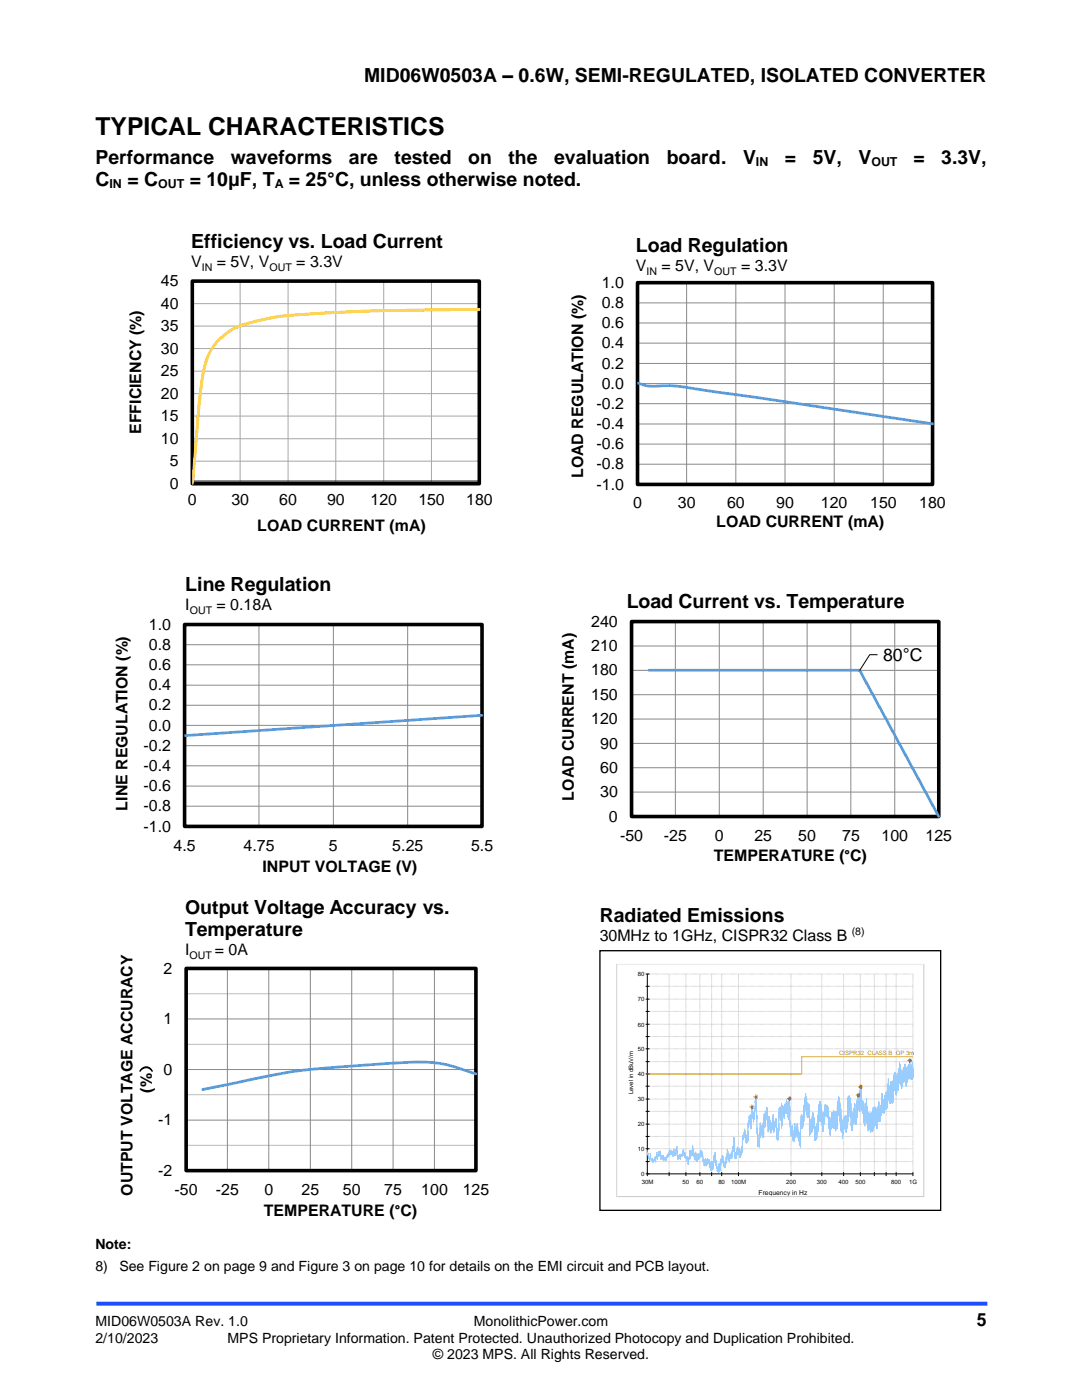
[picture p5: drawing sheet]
<svg xmlns="http://www.w3.org/2000/svg" width="216mm" height="279mm" viewBox="0 0 216 279" stroke-linecap="round" stroke-linejoin="round" font-family="sans-serif">
<path d="M19.2 260.2h177.8" fill="none" stroke="#1c4eff" stroke-width=".79" stroke-linecap="butt"/>
<g fill="none" stroke="#a6a6a6" stroke-width=".2">
<path d="M38.4 56.1h57.2v40.4h-57.2zM47.9 56.1v40.4M57.5 56.1v40.4M67 56.1v40.4M76.6 56.1v40.4M86.1 56.1v40.4M38.4 60.6h57.2M38.4 65.1h57.2M38.4 69.6h57.2M38.4 74.1h57.2M38.4 78.6h57.2M38.4 83h57.2"/>
<path d="M38.4 87.6h57.2M38.4 92h57.2"/>
</g>
<path d="M38.4 56.1h57.2v40.4h-57.2zM127.2 56.4h58.9v40.3h-58.9zM36.8 124.6h59.4v40.3h-59.4zM126 124h61.3v39h-61.3zM37.1 193.3h57.9v40.3h-57.9z" fill="none" stroke="#000" stroke-width=".72" stroke-linecap="butt"/>
<path d="M127.2 56.4v40.3h58.9M38.4 96h57.2M36.9 124.7v40.2h59.3M126 124v38.9h61.3M175.1 130.7h-1.6l-1.9 3.1M37.1 193.3v40.3h57.8" fill="none" stroke="#000" stroke-width=".2"/>
<path d="M95.7 61.8h-7.5a338.8 338.8 0 0 0-33 1.4l-.8 .2a32.2 32.2 0 0 0-8.1 2.4 11.4 11.4 0 0 0-5.7 8.5l-.9 7.1-1.3 15.1" fill="none" stroke="#ffc000" stroke-width=".55"/>
<g fill="none" stroke="#898989" stroke-width=".2">
<path d="M127.2 56.4h58.9v40.3h-58.9M137 56.4v40.3M146.8 56.4v40.3M156.6 56.4v40.3M166.5 56.4v40.3M176.2 56.4v40.3M127.2 76.5h58.9M127.2 72.5h58.9M127.2 68.5h58.9M127.2 64.5h58.9M127.2 60.4h58.9M127.2 92.6h58.9"/>
<path d="M127.2 88.6h58.9M127.2 84.6h58.9M127.2 80.6h58.9M36.9 124.7h59.3v40.2h-59.3zM36.9 128.7h59.3M36.9 132.7h59.3M36.9 136.7h59.3M51.7 124.7v40.2M66.5 124.7v40.2M81.3 124.7v40.2M126 124h61.3v38.9h-61.3M126 138.6h61.3"/>
<path d="M126 133.8h61.3M126 128.9h61.3M134.8 124v38.9M143.5 124v38.9M152.3 124v38.9M161.1 124v38.9M169.8 124v38.9M178.5 124v38.9M36.9 140.7h59.3M36.9 144.8h59.3M36.9 148.8h59.3M36.9 152.8h59.3"/>
<path d="M36.9 156.9h59.3M126 158.1h61.3M126 153.2h61.3M126 148.4h61.3M126 143.5h61.3M36.9 160.9h59.3M37.1 193.3h57.8v40.3M45.4 193.3v40.3M53.6 193.3v40.3M61.9 193.3v40.3M70.2 193.3v40.3M78.4 193.3v40.3"/>
<path d="M86.7 193.3v40.3M37.1 203.4h57.8M37.1 213.4h57.8M37.1 223.5h57.8"/>
</g>
<path d="M127.2 76.4a8.7 8.7 0 0 0 4.9 .6 69.7 69.7 0 0 1 11.6 1.3l42.5 6.3M129.5 133.8h42l15.8 29.2M96.1 142.8l-59.2 4M95 214.3l-.9-.2a28.1 28.1 0 0 0-14.6-2 235.8 235.8 0 0 0-23.6 2.2l-15.5 3.1" fill="none" stroke="#5b9bd5" stroke-width=".55"/>
<path d="M37.1 198.3h57.8M37.1 208.4h57.8M37.1 218.5h57.8M37.1 228.6h57.8" fill="none" stroke="#bcbcbc" stroke-width=".2"/>
<g fill="#fff">
<path d="M119.7 189.7h68v51.9h-68z" fill-rule="evenodd"/>
<path d="M119.9 189.9h67.7v51.5h-67.7z" fill-rule="evenodd"/>
<path d="M120.1 190.2h67.3v51h-67.3z" fill-rule="evenodd"/>
<path d="M123.3 192.6h60.9v46h-60.9z" fill-rule="evenodd"/>
</g>
<g fill="none" stroke="#c0c0c0" stroke-width=".2">
<path d="M129.2 194.4h53v39.9M129.2 196.8h53M129.2 199.4h53M133.5 194.4v39.9M136.9 194.4v39.9M139.7 194.4v39.9M142 194.4v39.9M144 194.4v39.9M147.4 194.4v39.9M157.8 194.4v39.9M164 194.4v39.9M168.3 194.4v39.9"/>
<path d="M171.7 194.4v39.9M174.5 194.4v39.9M176.8 194.4v39.9M178.8 194.4v39.9M129.2 201.8h53M129.2 204.4h53M129.2 206.9h53M129.2 209.3h53M129.2 211.9h53M129.2 214.3h53M129.2 216.8h53M129.2 219.3h53"/>
<path d="M129.2 221.8h53M129.2 224.3h53M129.2 226.8h53M129.2 229.3h53M129.2 231.8h53"/>
</g>
<g fill="none" stroke="#000" stroke-width=".2">
<path d="M128.8 194.4h.8M128.8 196.8h.8M128.8 199.4h.8M129.2 194.4v40.3M128.8 201.8h.8M128.8 204.4h.8M128.8 206.9h.8M128.8 209.3h.8M128.8 211.9h.8M128.8 214.3h.8M128.8 216.8h.8M128.8 219.3h.8"/>
<path d="M128.8 221.8h.8M128.8 224.3h.8M128.8 226.8h.8M128.8 229.3h.8M128.8 231.8h.8M128.8 234.3h53.4M133.5 233.9v.8M136.9 233.9v.8M139.7 233.9v.8M142 233.9v.8M144 233.9v.8M147.4 233.9v.8"/>
<path d="M157.8 233.9v.8M164 233.9v.8M168.3 233.9v.8M171.7 233.9v.8M174.5 233.9v.8M176.8 233.9v.8M178.8 233.9v.8M182.2 233.9v.8"/>
</g>
<path d="M150.9 220.6v-.3v.9l-.1-2.3-.2 4-.1-1.1-.1 2.1-.1-1.9v.9l-.2-.3v.2v-1.2v.5h-.1v-1.2v2.3h-.1l-.1 2v-2.7l-.1 2.3v-2.2l-.1 1.2-.1-1-.1 2.2-.2-.9v3.6v-.9h-.1v1.2v-.2l-.1 .2-.1-1.3v1.4v-1.2l-.1 .9-.1-2.1-.1 1v-1.3l-.1 1.6-.1-.8v1.2l-.2-.8v.9v-.7l-.1 .6v-.2v2.3v-.7l-.1 1v-.9v1.2v-.4h-.1v.7v-.9v.8l-.1 .4v-.6l-.1 .8v-.6v.7l-.1-1.6v1.1l-.1-.1v-1.3v1.3l-.1-.8v.5l-.2-.1v-.9v1.2v-1.2l-.1 1.3v-1.5l-.1 1.8-.1 .5v-.9l-.1 .9v-.9l-.1 1-.2-4.3v2.3v-.6l-.2 1.1v-1l-.1 .9v-.9l-.2 2v-.9v1.3v-.7l-.1 .4v-.6h-.1l-.1 1v-.9l-.1 .8v-.3v1l-.1-1.4h-.2v.8v-.9l-.1 .4-.1-1.4-.1 2.6-.1-1.1-.1 1.6v-.7v.7l-.1-.5v1l-.1-.7-.2 .5-.1-1.4v.8v-.5l-.1 .3v-1.3l-.1 1v-1v.7v-.4l-.1 .7-.1-.2v.5v-.7v1.2l-.1 .1v-.8v.7l-.1-.3v1.5v-.8l-.1 .8v-1.5l-.2 .1v1.6v-.9l-.1 .7v-.7v.9l-.1-.7-.1 .5-.1-1.4v.1l-.1-.1v.3v-1l-.1 .1v-1.2l-.1 .5v-1l-.1 1.9v-1.4v1.1l-.2-.9-.1 2.6-.1-1.3v1.2v-1.4l-.1 1.7-.1-1.7-.1 1.8v-1.1l-.1 .9v-1.4l-.1 1v-1.2l-.1 1-.2-1.4v.6l-.1-.5-.1 .5v-.7l-.1 1.1-.1-1-.1 1.3-.1-1.5v1.4l-.1-.9-.1 1-.3-1.5v.7l-.1-1.6v.6l-.1-.2v-.8v1v-1l-.1 .9-.1-.4v.3v-1.1v1.1l-.1 .2v-.9l-.1 .6v-.3l-.2 .3v.7l-.2-1v1.1v-.5l-.1 .6v-1.1l-.1 1.4-.1-1.7v1.7l-.1-1.1v.8l-.1-.5v.4v-1.5l-.2 1.6-.1-1.2-.1 .5-.2-2.1v1.9l-.1-1v.9h-.1v-.6v.8h-.1v-1l-.3 1.6v-1.7v1.3l-.1 .5-.1-.5-.1 1.5v-.8l-.2-.8-.1 .8v-.8l-.1 .5-.1-1.2-.2 .9v-1l-.1 .6v-.3l-.1 .3v-1.1l-.1 1.1v-1h-.1l-.1 1.2-.1-.1-.1 .2v-.5l-.2 1-.1-1v.8l-.2-.6-.1 .8-.1-1.8-.1 .4v-1.2l-.2 1.8-.2-1.2-.2 1.2-.1-1.2-.1 1.4-.1-.9-.1 .1v-.3v.8l-.1-.7-.1 .3v-.5h-.2v.9l-.1-1-.1 1.2v-.7l-.1 .8-.1-.5-.1 .7h-.1v-.3l-.1 .1v.7v-.7l-.2 .8-.1-.1v.1v-.4l-.1 .2v-.5l-.1 .4v-.3l-.1 .3v-.1v.4l-.1-1-.1 .9v-.9l-.4 .8-.1-1.7v1.1l-.2-1v.7l-.1 .2v-.8v.9l-.1-.3-.1 .9-.1-1.5-.2 1.3-.1-.3v1l-.1-1-.1 .7-.1-.2-.2 .6-.1-.8-.3 .5-.1-.3-.1-1.3-.1 1.5-.2-.6-.1-1-.1 .5v-.9" fill="none" stroke="#9cf" stroke-width=".2"/>
<path d="M150.9 220.6l.2 8.2 .2-1.2 .1 1v-1l.1 1.3 .1-2.9 .1 1v-2.9v2.4v-1.4l.1 1.6v-2v.8l.1-.7v1.2v-1.2v1.1l.1-.1v-1.1l.1 2.2 .2-2.8 .1 2.9 .1-4.7v2.7v-2.1l.1-.4v1.3v-1.3l.1 .1v1.9v-2.7v3.1l.1-2.6 .1 .7v-1.4v1l.1-1.1v1.7v-2.2l.2 3.8 .1-.5v.5v-1.2v2.3l.1-2.8 .1-.3v1.4v-1.3l.2 3v-1.8l.1 .7v1.3v-1.6l.1 .7v-1v1.2l.2-1.1v1.2v-1.5l.1 1.1 .1-2.6 .1 3.5 .1-1.9 .1 .1v-.2v.7v-.8v1.1v-.9l.1 .2v-.3v.6l.1-1.4 .1 3.4v-1.9l.2 2.7v-1.5v1.2l.1-.9v1.4l.2-3.4v1.5l.1-4.5v1.4l.1-1.6 .1 1.6 .1-1.7v2.7v-2.4l.1 2.5v-3.5v4.9l.3-4.4v1.2l.1 .2v-1.2v1.3l.1-1 .1 2 .1-2.9 .1 1.7v-1.2l.1 .4v-.5v1.5l.1-2.7 .2 2.6 .1-2v2v-1.3v1.1l.1-.4v-1.6v3.2v-2.3l.1 .5v-.7v2.9l.1-4.3v3.3l.1-1.6v3.9l.1 .2v-.5l.1 2.1v-1v.8l.1-.8v1.2l.2-2.1v2l.1-1.1v1.8v-.2l.1 .3v-.7v.8v-.9v1l.1-.7v.8l.1-3.6v1.6l.1-1.6v1.7v-1v1l.1-.5v1.6v-1v.7l.1-.5v.5v-1.2v1l.2-1.1v1.1v-1.9v2.1l.1-2.5v2.3l.1-1.6v2.1v-1.1l.1 1.1v-1.3l.1 2v-1.7l.1 1.7v-.2" fill="none" stroke="#9cf" stroke-width=".2"/>
<path d="M164.9 220.8v2l-.1-2.1v1.5v-1.4l-.2 1v-.9v1.2v-1.6v2.1l-.1-.3v.4v-1.8v3l-.1-.1v-1.7v2.2v-2.3l-.1 2.5-.1-.7v2l-.1-2.9-.1 1.3v-2.4l-.1 2.2v-1.8l-.1 1.6-.2-4v2.5v-2.5v2.3v-1.6l-.1 2.1v-2.6v2.8v-1.7l-.1 2.7v-3.3l-.1 3.7v-2v1.3l-.1-.9v3.2v-1.8l-.1 2.1v-2v1.9v-1.7l-.1 1.8v-1.8v2.8v-2.2l-.1 2.5v-2l-.1 2v-2.6l-.2 2.8v-2.1v2.1l-.3-5.4v2.4v-1.5v1.4v-1.4v1l-.1-.1v-2l-.1 3.2-.1 .2v-.3v.8l-.1-1.7v1.6v-2.1l-.2 2.5-.1-2.7v2.9v-2.1h-.1v2.3l-.1-6.1v1.5l-.1-.1v-1.7l-.1 1.9v-1.3v1.3l-.1-.5v1.4l-.1-3.7v2.2l-.1-1.7v1.5v-2.4l-.2 1.4v-1.5v1.9v-2.5v3.1v-2.3h-.1v2.9l-.1-.2v.1v-1.1l-.1 3.1v-3.2l-.1 3.7-.1-.6v1.2v-1.4l-.1 1.6-.1-2.6-.1 2.2v-2l-.2 6.2-.1-2.2-.1 1.7v-1.6v.7" fill="none" stroke="#9cf" stroke-width=".2"/>
<path d="M164.9 220.8l.1 1.9v-2.1l.1 2.4v-2.1l.1 2.1v-2v2.1v-2.2l.2 4v-2v2.3l.1-2 .2 3.2v-2.7v2.9v-2.8v1.7l.1-1.2v1.1l.1-2.2v2v-2.3l.1 2v-2.8l.1 1.8v-1.9l.1 3 .1-3.3 .1 3.5v-3.4l.1 3v-1.6h.2v2v-3v2.9l.1-2.2v2.8v-3.8v3.5l.1-3.5v3.1v-2.3l.1 2.5v-2.9l.1 .5v-2.2v2.9v-2.8l.1 1.1v-1.3v2.2v-2.9v1.7v-1.7l.1-.2v2.6v-3.3v3.1l.1-2.9 .2 4 .1-2.8v3.8v-1.9l.1 1.7v-2.6v4.4l.1-3v2.5v-1.6v1.2v-1.2l.1 1.3v-1.4l.1 3.7 .1-3.3v1.7l.1-2.3v1.8l.1-1.6v1.5v-2.1v1.7l.2-1.7v1.8v-1.9v2.3v-1.3l.1 .8v-1.9v2.8v-1.3l.1 .1v1.3v-2.7v3l.1-2.3v2.3v-2.8" fill="none" stroke="#9cf" stroke-width=".2"/>
<path d="M172 220v1.6v-1.9v1.8v-.8l-.1 .6-.1-4.1v2.5v-2.7v2.7v-2.7v1.9l-.1-2-.1 4.9v-2.2v.9l-.1-1.2v2.3v-2.7l-.2 2v-1.9v2.5v-2.8v2.5l-.1-2.6v2.7v-2.7l-.1 .2v2.1v-2.3l-.1 4.4-.1-2.7v3.6v-2.9l-.1 3.5v-2.8v2.3l-.1-2.1v2.2v-2.2l-.1 2.2v-3.9l-.2 3.6-.1-2.1v2.4v-2.8v2.3v-1.1l-.1 .1v1.7v-2.4l-.1 2.8v-1.5l-.1 1.4v-1.4v2.4v-3.3v3.3l-.1-4-.1-.4v1.9v-2.9v2.5v-1.4l-.1 1.5v-2.3v2.4v-3.8v2.4v-1.7h-.1v1.8v-2.4v2.6l-.2-3.1v3.1v-2.5v2.4v-1.8l-.1 2v-2.3v2.5v-2.1l-.1-.1v2.3v-3.3v5v-4.3l-.1 2.1v-1.5v4.7v-3.6l-.1 3.9v-2.5l-.1 2.2v-1.8" fill="none" stroke="#9cf" stroke-width=".2"/>
<path d="M172 220l.1 1.2v-1.1v1.2v-1.6v2.3v-2.1l.1 2.3v-2.4v2.4v-1.4v1.3h.1v-2v3.9l.2-3v3.2l.1-3v3.5v-3.6v1.9l.1-.7v.7v-2v2.3v-2.8l.1 1.7v-1.7v2.2l.1-3.5v3.8v-2.1v2.1l.1-2.2v3.4l.1-1.9v1.8v-1.9v2.4l.1-2.3v3.4l.2-3.7v3l.1-2.4v2.6v-2.6l.1 2.3v-2.6v3.1l.1-2.8v3.3l.1-3.9v3.1v-2.5l.1 .1v3.1l.1-2.8v2.9v-2.8l.1 2.6 .1-4.7v4.2v-2.6l.2 2.4v-2.7v1.8v-1.8v1.8v-1.8l.1 1.5v-2.7v3.1l.1-2.5v2.8v-3.6l.1 3.3v-2.7v2.1" fill="none" stroke="#9cf" stroke-width=".2"/>
<path d="M176.9 220.3v-1.7v1.7l-.1-1.5v2.5v-3.3v3.5l-.1-2.4v2.2v-3v1.7l-.1-1.4v2.4l-.1-1.8v2.9v-1.8l-.1 1.7v-2.4v2.4l-.1-1.7v1.6v-1.8v2v-2.5v2.4v-2.2l-.2 2v-2.5l-.1 2.7v-3.8v3.7v-3.2v3.2v-2.7l-.1 2.3v-2.3v2.8v-1.8l-.1 2.4v-2v1.9v-.5l-.1 .5v-1v2.1v-2.5l-.1 2.7-.1-1.8v1.7v-1.9v1.8v-1.4l-.1 1.4v-3.7v2.9v-1.6l-.2 1.5v-1.7v2.8v-3v2.5v-2.4v2.3l-.1-2.2-.1 3v-2.9v4.1v-3.2v2.1l-.1-2v2v-2.2v3.2l-.1-3.5v2.7h-.1v-1v1.3v-3.6v3v-2.2v1.9v-.9v.8" fill="none" stroke="#9cf" stroke-width=".2"/>
<path d="M178.8 217.6v.1v-2.5l-.1 3.2-.1-4.4v3.2l-.1-3v3.2v-2.6l-.1-.3v2.7v-1.3v1.1l-.1-1.2v1.6v-1.7v2.1v-2.3l-.2 3.4v-2.1v3.2l-.1-1.9v2.1v-3.3v2.8l-.1-2.8-.1 1.8v-1.9v2.1v-3v3.8l-.1-3v3.4l-.1-1.9v2v-3.4l-.1 3.1v-3v3.1l-.1-3.3v2.3l-.1-2.2v2.5v-4l-.2 4.3-.1-1.8-.1 3.4v-2.3v1.4" fill="none" stroke="#9cf" stroke-width=".2"/>
<path d="M180.6 212.3v1.7l-.1 .3v-1v1.6v-2v2.3v-2.5l-.1 2.7v-2v2.5v-2.2l-.1 2.2v-2.9v3v-1.8l-.1 1.7v-1.7v1.9l-.2-2.2-.1 3.3v-2.7l-.1 1.9v-2.9v3.1v-2.2v2.2l-.1-2.2v2v-2.9v1.8v-1.8l-.1 1.9v-2.1v2.2v-3.1l-.1 3.3v-3.6v2.7v-1.4l-.1 2.1v-2.2v2.9v-1.4l-.1 1.5v-2.1v3.4v-3.2v2.7v-1.8h-.1v1.6v-2.7l-.2 3.2v-3l-.1 2v-1.6v3.3l-.1-2.4v2.9v-2.2v1.2" fill="none" stroke="#9cf" stroke-width=".2"/>
<path d="M180.6 212.3v3.1v-2.1l.1 2.4v-2.7l.1 3.8v-3.7v3.3v-2.3v2l.1-.1v-1.2v1.3v-2.9v2.9l.2-3.1v2.7v-2.6v2.6l.1-2.4v2v-2.5v2.2l.1-1.7v1.8v-2.7v2.7v-2.4v1.6l.1-1.9v2.9v-2.6l.1 2.1v-3.1l.1 3.6 .1-2.4v2.2v-2.4l.1 2.6v-2.5v2.4v-2.4v1.9l.1-1.6v2.1v-2.7v2.9l.2-3.4v3.2v-1.8v.5" fill="none" stroke="#9cf" stroke-width=".2"/>
<path d="M182.1 213.9v.5v-1.1v2.1v-2.3h.1v2v-1.9v1.5v-.9v.7v-.3" fill="none" stroke="#9cf" stroke-width=".2"/>
<g fill="none" stroke="#f00" stroke-width=".2">
<path d="M150.4 218.9h.9M150.6 218.7l.5 .5M150.8 218.4v.9M151.1 218.6l-.5 .5M157.1 219.2h.8M157.3 219l.5 .6M157.5 218.8v.9M157.8 218.9l-.5 .6M170.8 218.6h.9M171 218.3l.6 .6M171.2 216.9h.9M171.2 218.1v.9"/>
<path d="M171.5 216.7l.5 .5M171.6 218.2l-.6 .6M171.7 216.4v.9M172 216.6l-.5 .5M181.1 211.7h.8M181.3 211.4l.5 .6M181.5 211.2v.9M181.8 211.3l-.5 .6M149.6 220.9h.9M149.8 220.7l.6 .5M150 220.5v.8M150.4 220.6l-.6 .5"/>
</g>
<path d="M182.2 210.9h-22.2v3.4h-30.8" fill="none" stroke="#ff4848" stroke-width=".22"/>
<path d="M123 192.4h61.5l-.1 .1h-61.3v46.3l-.1 .1z" fill-rule="evenodd" fill="#a6a6a6"/>
<path d="M123 238.9l.1-.1h61.3v-46.3l.1-.1v46.5z" fill-rule="evenodd" fill="#f2f2f2"/>
<path d="M123.3 192.6h61v46.1h-61v-46.1h.1" fill="none" stroke="#fff" stroke-width=".22"/>
<path d="M123.1 192.5h61.3l-.1 .1h-61v46.1l-.2 .1z" fill-rule="evenodd" fill="#f2f2f2"/>
<path d="M123.1 238.8l.2-.1h61v-46.1l.1-.1v46.3z" fill-rule="evenodd" fill="#a6a6a6"/>
<path d="M119.7 189.7h68v51.9h-68z" fill="none" stroke="#000" stroke-width=".26"/>
<text font-size="4.9" x="19" y="27">TYPICAL CHARACTERISTICS</text>
<g font-size="3.9">
<text x="72.7" y="16.3">MID06W0503A – 0.6W, SEMI-REGULATED, ISOLATED CONVERTER</text>
<text x="19" y="32.7">Performance</text>
<text x="46.1" y="32.7">waveforms</text>
<text x="69.6" y="32.7">are</text>
<text x="78.7" y="32.7">tested</text>
<text x="93.4" y="32.7">on</text>
<text x="101.5" y="32.7">the</text>
<text x="110.6" y="32.7">evaluation</text>
<text x="133" y="32.7">board.</text>
<text x="148.3" y="32.7">V</text>
<text x="156.6" y="32.7">=</text>
<text x="162.2" y="32.7">5V,</text>
<text x="171.3" y="32.7">V</text>
<text x="182.3" y="32.7">=</text>
<text x="187.8" y="32.7">3.3V,</text>
<text x="19" y="37.2">C</text>
<text x="25.4" y="37.2">= C</text>
<text x="37.9" y="37.2">= 10μF, T</text>
<text x="57.7" y="37.2">= 25°C, unless otherwise noted.</text>
<text x="38.2" y="49.5">Efficiency vs. Load Current</text>
<text x="126.9" y="50.3">Load Regulation</text>
<text x="37" y="118">Line Regulation</text>
<text x="125.1" y="121.3">Load Current vs. Temperature</text>
<text x="36.9" y="182.4">Output Voltage Accuracy vs.</text>
<text x="119.7" y="183.9">Radiated Emissions</text>
<text x="36.9" y="186.9">Temperature</text>
</g>
<g font-size="3.5">
<text x="176.2" y="131.9">80 C</text>
<text x="194.9" y="264.6">5</text>
</g>
<g font-size="3.2">
<text x="38.2" y="53.3">V</text>
<text x="43.3" y="53.3">= 5V, V</text>
<text x="59.1" y="53.3">= 3.3V</text>
<text x="32.1" y="57.1">45</text>
<text x="120.1" y="57.4">1.0</text>
<text x="126.9" y="54.1">V</text>
<text x="132" y="54.1">= 5V, V</text>
<text x="147.9" y="54.1">= 3.3V</text>
<text x="32.1" y="61.6">40</text>
<text x="120.1" y="65.5">0.6</text>
<text x="120.1" y="61.5">0.8</text>
<text x="32.1" y="70.6">30</text>
<text x="32.1" y="66.1">35</text>
<text x="120.1" y="69.5">0.4</text>
<text x="32.1" y="75.1">25</text>
<text x="120.1" y="77.6">0.0</text>
<text x="120.1" y="73.5">0.2</text>
<text x="32.1" y="79.6">20</text>
<text x="119" y="81.6">-0.2</text>
<text x="28.1" y="86.6" transform="rotate(-90 28.1 86.6)">EFFICIENCY (%)</text>
<text x="32.1" y="88.6">10</text>
<text x="32.1" y="84.1">15</text>
<text x="119" y="89.6">-0.6</text>
<text x="119" y="85.6">-0.4</text>
<text x="33.9" y="93.1">5</text>
<text x="116.4" y="95.4" transform="rotate(-90 116.4 95.4)">LOAD REGULATION (%)</text>
<text x="119" y="93.7">-0.8</text>
<text x="33.9" y="97.6">0</text>
<text x="37.5" y="100.8">0</text>
<text x="46.2" y="100.8">30</text>
<text x="55.7" y="100.8">60</text>
<text x="65.3" y="100.8">90</text>
<text x="73.9" y="100.8">120</text>
<text x="83.5" y="100.8">150</text>
<text x="93" y="100.8">180</text>
<text x="119" y="97.7">-1.0</text>
<text x="126.3" y="101.5">0</text>
<text x="135.3" y="101.5">30</text>
<text x="145.1" y="101.5">60</text>
<text x="154.9" y="101.5">90</text>
<text x="163.8" y="101.5">120</text>
<text x="173.6" y="101.5">150</text>
<text x="183.4" y="101.5">180</text>
<text x="51.3" y="106">LOAD CURRENT (mA)</text>
<text x="142.9" y="105.3">LOAD CURRENT (mA)</text>
<text x="29.7" y="125.7">1.0</text>
<text x="37" y="121.8">I</text>
<text x="43.2" y="121.8">= 0.18A</text>
<text x="118" y="125.1">240</text>
<text x="29.7" y="129.7">0.8</text>
<text x="118" y="129.9">210</text>
<text x="29.7" y="137.7">0.4</text>
<text x="29.7" y="133.7">0.6</text>
<text x="118" y="134.8">180</text>
<text x="29.7" y="141.8">0.2</text>
<text x="118" y="139.7">150</text>
<text x="28.6" y="149.8">-0.2</text>
<text x="29.7" y="145.8">0.0</text>
<text x="118" y="144.5">120</text>
<text x="119.8" y="149.4">90</text>
<text x="28.6" y="153.9">-0.4</text>
<text x="119.8" y="154.3">60</text>
<text x="25.5" y="161.8" transform="rotate(-90 25.5 161.8)">LINE REGULATION (%)</text>
<text x="28.6" y="161.9">-0.8</text>
<text x="28.6" y="157.9">-0.6</text>
<text x="114.5" y="159.8" transform="rotate(-90 114.5 159.8)">LOAD CURRENT (mA)</text>
<text x="119.8" y="159.1">30</text>
<text x="28.6" y="166">-1.0</text>
<text x="121.5" y="164">0</text>
<text x="123.7" y="167.8">-50</text>
<text x="132.5" y="167.8">-25</text>
<text x="142.6" y="167.8">0</text>
<text x="150.5" y="167.8">25</text>
<text x="159.3" y="167.8">50</text>
<text x="168.1" y="167.8">75</text>
<text x="175.9" y="167.8">100</text>
<text x="184.7" y="167.8">125</text>
<text x="34.6" y="169.7">4.5</text>
<text x="48.6" y="169.7">4.75</text>
<text x="52.4" y="173.9">INPUT VOLTAGE (V)</text>
<text x="65.6" y="169.7">5</text>
<text x="78.3" y="169.7">5.25</text>
<text x="94" y="169.7">5.5</text>
<text x="142.4" y="171.8">TEMPERATURE ( C)</text>
<text x="36.9" y="190.7">I</text>
<text x="42.9" y="190.7">= 0A</text>
<text x="119.7" y="187.7">30MHz to 1GHz, CISPR32 Class B</text>
<text x="32.6" y="194.3">2</text>
<text x="32.6" y="204.4">1</text>
<text x="32.6" y="214.5">0</text>
<text x="30.3" y="218" transform="rotate(-90 30.3 218)">(%）</text>
<text x="31.6" y="224.6">-1</text>
<text x="26.4" y="238.6" transform="rotate(-90 26.4 238.6)">OUTPUT VOLTAGE ACCURACY</text>
<text x="31.6" y="234.6">-2</text>
<text x="34.8" y="238.4">-50</text>
<text x="43.1" y="238.4">-25</text>
<text x="52.8" y="238.4">0</text>
<text x="60.2" y="238.4">25</text>
<text x="68.4" y="238.4">50</text>
<text x="76.7" y="238.4">75</text>
<text x="84.1" y="238.4">100</text>
<text x="92.3" y="238.4">125</text>
<text x="52.7" y="242.7">TEMPERATURE ( C)</text>
</g>
<g font-size="2.8">
<text x="19" y="249.3">Note:</text>
<text x="19" y="253.6">8)</text>
<text x="23.8" y="253.6">See Figure 2 on page 9 and Figure 3 on page 10 for details on the EMI circuit and PCB layout.</text>
<text x="19" y="264.6">MID06W0503A Rev. 1.0</text>
<text x="19" y="267.9">2/10/2023</text>
<text x="45.4" y="267.9">MPS Proprietary Information. Patent Protected. Unauthorized Photocopy and Duplication Prohibited.</text>
<text x="94.6" y="264.6">MonolithicPower.com</text>
<text x="86.4" y="271.2">© 2023 MPS. All Rights Reserved.</text>
</g>
<g font-size="2.5">
<text x="150.8" y="33.1">IN</text>
<text x="173.9" y="33.1">OUT</text>
<text x="21.8" y="37.5">IN</text>
<text x="31.6" y="37.5">OUT</text>
<text x="54.8" y="37.5">A</text>
</g>
<g font-size="2.1">
<text x="40.3" y="54.1">IN</text>
<text x="53.8" y="54.1">OUT</text>
<text x="129" y="54.9">IN</text>
<text x="142.5" y="54.9">OUT</text>
<text x="37.9" y="122.6">OUT</text>
<text x="37.8" y="191.4">OUT</text>
<text x="170" y="186.7">(8)</text>
</g>
<text font-size="1.3" x="151.4" y="238.4">Frequency in Hz</text>
<g font-size="1.2">
<text x="127.3" y="194.8">80</text>
<text x="127.3" y="199.8">70</text>
<text x="127.3" y="209.7">50</text>
<text x="127.3" y="204.9">60</text>
<text x="127.3" y="214.8">40</text>
<text x="126.3" y="218.4" transform="rotate(-90 126.3 218.4)">Level in dBuV/m</text>
<text x="127.3" y="219.8">30</text>
<text x="127.3" y="224.8">20</text>
<text x="127.3" y="229.7">10</text>
<text x="127.9" y="234.7">0</text>
<text x="128.1" y="236.3">30M</text>
<text x="136.2" y="236.3">50</text>
<text x="139" y="236.3">60</text>
<text x="143.3" y="236.3">80</text>
<text x="145.9" y="236.3">100M</text>
<text x="156.9" y="236.3">200</text>
<text x="163" y="236.3">300</text>
<text x="167.3" y="236.3">400</text>
<text x="170.7" y="236.3">500</text>
<text x="177.8" y="236.3">800</text>
<text x="181.4" y="236.3">1G</text>
</g>
<text font-size="1.2" fill="#ff4848" x="167.5" y="210.5">CISPR32 CLASS B QP 3m</text>
</svg>
